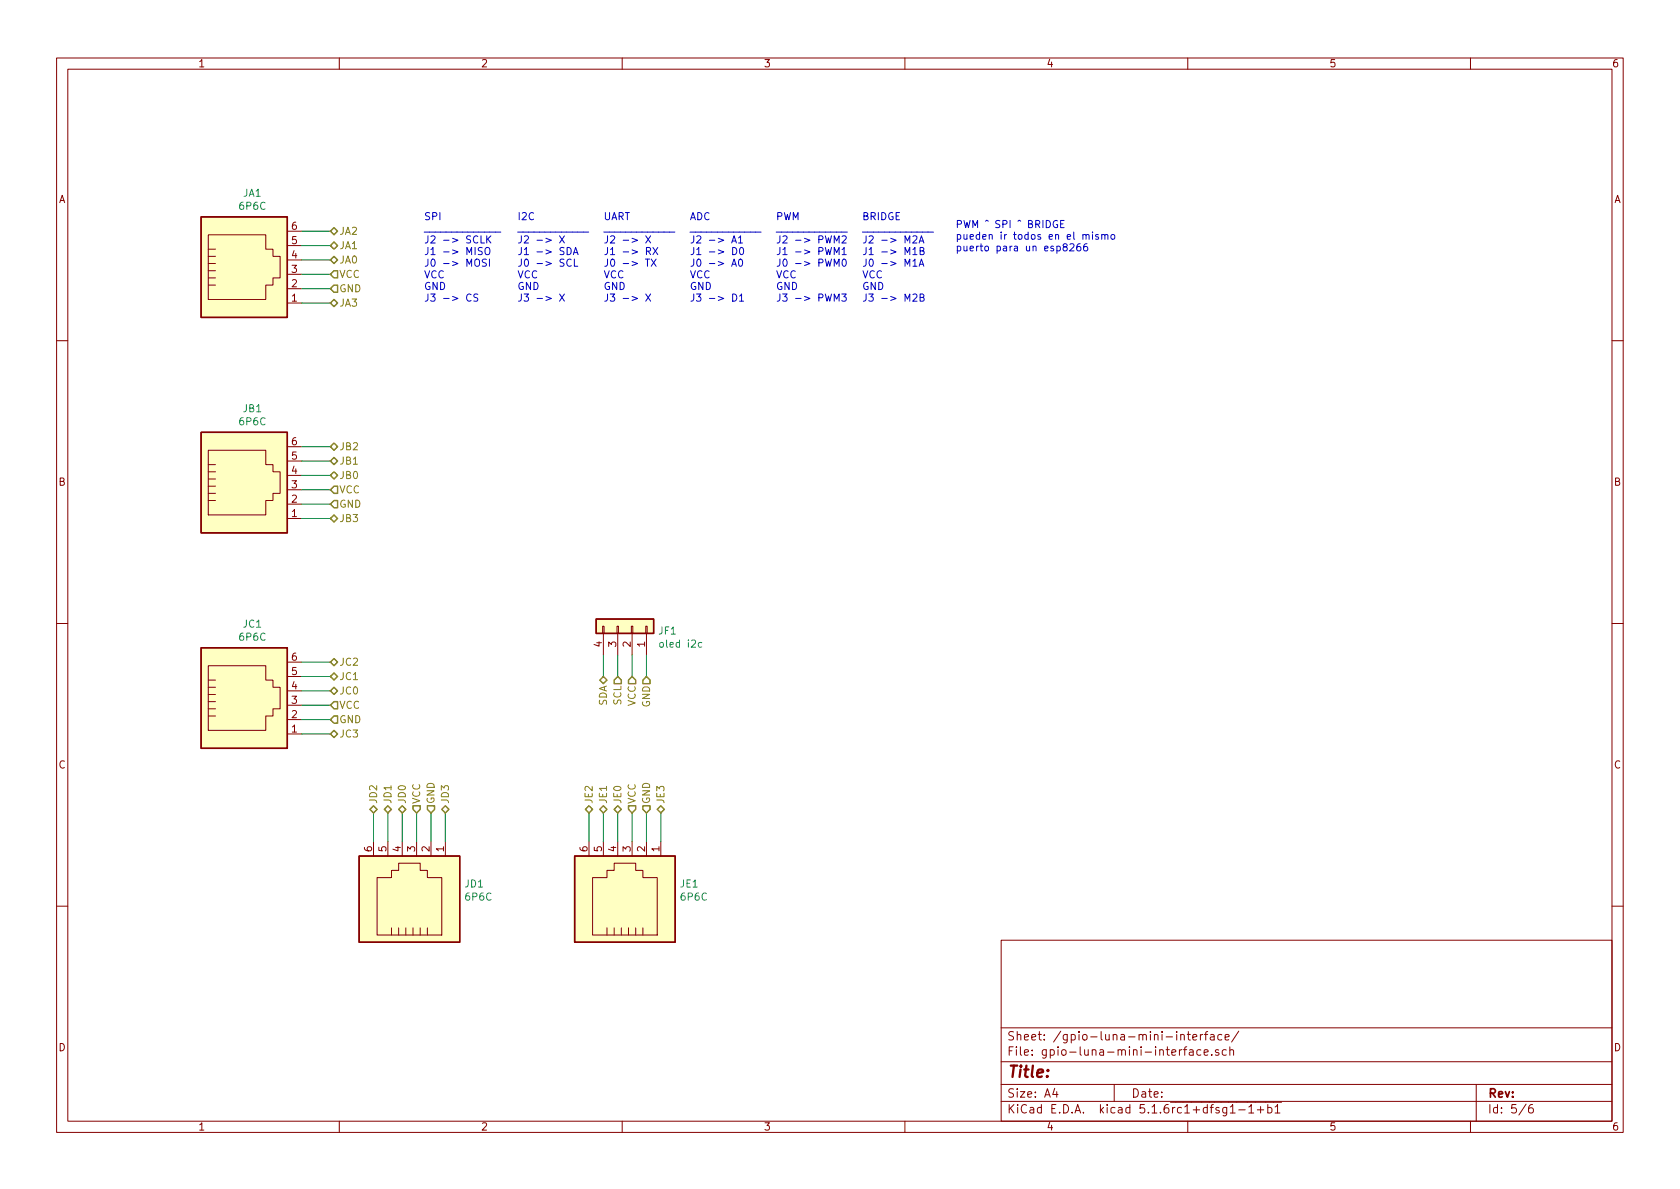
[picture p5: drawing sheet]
<svg xmlns="http://www.w3.org/2000/svg" width="297mm" height="210mm" viewBox="0 0 297 210" stroke-linecap="round" stroke-linejoin="round" font-family="sans-serif">
<g fill="none" stroke="#840000" stroke-width=".18">
<path d="M10 10.3h277v189.9h-277zM12 12.2h273v186.1h-273zM60 10.3v1.9M110 10.3v1.9M160 10.3v1.9M210 10.3v1.9M260 10.3v1.9M36.8 50.4h1.3M36.8 49.1h1.3M36.8 47.9h1.3M36.8 46.6h1.3M36.8 45.3h1.3"/>
<path d="M36.8 44.1h1.3M36.8 41.5h10.2v2.6h1.3v1.2h1.2v3.8h-1.2v1.3h-1.3v2.6h-10.2zM50.8 53.6h2.5M50.8 51h2.5M50.8 48.5h2.5M50.8 46h2.5M50.8 43.4h2.5M50.8 40.9h2.5M10 60.2h2M36.8 79.6h10.2v2.6h1.3v1.2h1.2v3.8h-1.2v1.3h-1.3v2.6h-10.2zM50.8 79h2.5M285 60.2h2"/>
<path d="M36.8 88.5h1.3M36.8 87.2h1.3M36.8 86h1.3M36.8 84.7h1.3M36.8 83.4h1.3M36.8 82.2h1.3M50.8 91.7h2.5M50.8 89.1h2.5M50.8 86.6h2.5M50.8 84.1h2.5M50.8 81.5h2.5M10 110.3h2"/>
<path d="M36.8 117.7h10.2v2.6h1.3v1.2h1.2v3.8h-1.2v1.3h-1.3v2.6h-10.2zM50.8 119.6h2.5M50.8 117.1h2.5M106.6 110.7h.2v1.3h-.2zM106.7 112v3.8M109.1 110.7h.2v1.3h-.2zM109.2 112v3.8M111.6 110.7h.3v1.3h-.3zM111.8 112v3.8M114.2 110.7h.2v1.3h-.2zM114.3 112v3.8M285 110.3h2"/>
<path d="M36.8 126.6h1.3M36.8 125.3h1.3M36.8 124.1h1.3M36.8 122.8h1.3M36.8 121.5h1.3M36.8 120.3h1.3M50.8 129.8h2.5M50.8 127.2h2.5M50.8 124.7h2.5M50.8 122.2h2.5M66 148.8v2.6M66.7 155.2h2.5v-1.3h1.3v-1.3h3.8v1.3h1.3v1.3h2.5v10.1h-11.4z"/>
<path d="M68.6 148.8v2.6M71.1 148.8v2.6M73.7 148.8v2.6M76.2 148.8v2.6M78.7 148.8v2.6M104.1 148.8v2.6M104.8 155.2h2.5v-1.3h1.3v-1.3h3.8v1.3h1.3v1.3h2.5v10.1h-11.4zM106.7 148.8v2.6M109.2 148.8v2.6M111.8 148.8v2.6M114.3 148.8v2.6M116.8 148.8v2.6"/>
<path d="M10 160.2h2M69.2 164.1v1.2M70.5 164.1v1.2M71.8 164.1v1.2M73 164.1v1.2M74.3 164.1v1.2M75.6 164.1v1.2M107.3 164.1v1.2M108.6 164.1v1.2M109.9 164.1v1.2M111.1 164.1v1.2M112.4 164.1v1.2"/>
<path d="M113.7 164.1v1.2M177 166.3h108v32h-108zM285 160.2h2M60 198.3v1.9M110 198.3v1.9M160 198.3v1.9M177 194.8h108M177 191.8h108M177 187.8h108M177 181.8h108M186.5 192.5l-.4 1h1M186.8 193v1"/>
<path d="M197 191.8v3M208.8 183.1v-.1a.37 .37 0 0 1 .6 .1v.8M208.8 182.9v1M209 185.6l-.5 .3M209.2 185.6h.6M209.8 185.1l-.3 .2v1.3M209.9 182.9h.6M210 198.3v1.9M210.1 182.4v1.3l.4 .2M210.3 185.7h.6l.1 .9M210.9 183.4l.7-.1-.1-.3-.4-.1-.2 .2 .1 .7h.5M211 186h-.5l-.2 .3v.2l.2 .1 .5-.1"/>
<path d="M212.2 182.9v1M212.3 185.7l-.4-.1-.3 .3 .1 .6 .2 .1 .4-.1M212.7 182.9l-.5 .3M212.9 186.1l.7-.1-.1-.3-.4-.1-.2 .2 .1 .7h.5M213 182.9h.5M213.5 182.4l-.3 .2v1.3M214 183h.6l.1 .9M214.2 186.5v.1M214.7 183.3l-.5 .1a.29 .29 0 0 0-.2 .2 .29 .29 0 0 0 .2 .3l.5-.1M215.5 185.7a.37 .37 0 0 0-.6 .1l.1 .2 .5 .2v.1l-.2 .3-.4-.1M215.9 194.9h10.7M216 183l-.4-.1-.3 .3 .1 .6 .2 .1 .4-.1"/>
<path d="M216.6 183.4l.7-.1-.1-.3-.4-.1-.2 .2 .1 .7h.5M216.8 185.7l-.4-.1-.3 .3 .1 .6 .2 .1 .4-.1M216.9 195.8v1.2l-.3 .3h-.3M216.9 195.9l-.4-.1-.3 .3 .1 .6h.6M217.4 185.7h.1a.37 .37 0 0 1 .6 .1v.8M217.4 185.1v1.5M217.5 195.8l.5-.5v1.5M217.5 196.8h.9M219 196.3h1.2M219 182.3l-1.2 2M220.8 195.8l.4-.5v1.5M220.8 196.8h.9"/>
<path d="M222.3 196.3h1.1M222.9 195.7v1.1M224.2 195.9l.4-.1 .3 .3-.1 .6-.2 .1-.4-.1M224.2 195.3v1.5M225.5 195.8l.4-.5v1.5M225.5 196.8h.8M260 198.3v1.9M261 191.8v6.5M269.8 195.2l-1.2 2M271 195.3a.62 .62 0 0 0-.7 .7v.7l.3 .1 .4-.1 .1-.5-.1-.2-.4-.1-.3 .3"/>
</g>
<g fill="#ffffc2" stroke="#ffffc2" stroke-width=".18">
<path d="M101.6 151.4h17.8v15.2h-17.8z"/>
<path d="M105.4 109.5h10.2v2.5h-10.2z"/>
<path d="M35.6 38.3h15.2v17.8h-15.2z"/>
<path d="M35.6 76.4h15.2v17.8h-15.2z"/>
<path d="M35.6 114.5h15.2v17.8h-15.2z"/>
<path d="M63.5 151.4h17.8v15.2h-17.8z"/>
</g>
<path d="M35.6 38.3h15.2v17.8h-15.2zM35.6 76.4h15.2v17.8h-15.2zM35.6 114.5h15.2v17.8h-15.2zM105.4 109.5h10.2v2.5h-10.2zM63.5 151.4h17.8v15.2h-17.8zM101.6 151.4h17.8v15.2h-17.8z" fill="none" stroke="#840000" stroke-width=".25"/>
<path d="M124.1 113.7l-.4-.1-.2 .2 .1 .6h.5" fill="none" stroke="#008484" stroke-width=".18"/>
<g fill="none" stroke="#008400" stroke-width=".18">
<path d="M53.3 51h5.1M53.3 48.5h5.1M53.3 46h5.1M53.3 43.4h5.1M53.3 40.9h5.1M53.3 53.6h5.1M53.3 79h5.1M53.3 81.5h5.1M53.3 89.1h5.1M53.3 86.6h5.1M53.3 84.1h5.1M53.3 91.7h5.1"/>
<path d="M53.3 119.6h5.1M53.3 117.1h5.1M106.7 115.8v3.8M109.2 115.8v3.8M111.8 115.8v3.8M114.3 115.8v3.8M53.3 127.2h5.1M53.3 124.7h5.1M53.3 122.2h5.1M53.3 129.8h5.1M66 143.8v5M68.6 143.8v5"/>
<path d="M71.1 143.8v5M73.7 143.8v5M76.2 143.8v5M78.7 143.8v5M104.1 143.8v5M106.7 143.8v5M109.2 143.8v5M111.8 143.8v5M114.3 143.8v5M116.8 143.8v5"/>
</g>
<g fill="none" stroke="#848400" stroke-width=".25">
<path d="M58.4 53.6l.7-.6 .6 .6-.6 .6zM58.4 46l.7-.7 .6 .7-.6 .6zM58.4 40.9l.7-.6 .6 .6-.6 .6zM59.1 50.4h.6v1.3h-.6l-.7-.7zM59.1 47.9h.6v1.2h-.6l-.7-.6zM59.1 42.8l.6 .6-.6 .7-.7-.7zM58.4 79l.7-.6 .6 .6-.6 .6zM58.4 81.5l.7-.6 .6 .6-.6 .7zM58.4 84.1l.7-.7 .6 .7-.6 .6zM59.1 91.1l.6 .6-.6 .6-.7-.6zM59.1 86h.6v1.2h-.6l-.7-.6zM59.1 88.5h.6v1.3h-.6l-.7-.7z"/>
<path d="M58.4 117.1l.7-.6 .6 .6-.6 .6zM58.4 119.6l.7-.6 .6 .6-.6 .7zM109.2 119.6l.7 .7v.6h-1.3v-.6zM111.8 119.6l.6 .7v.6h-1.3v-.6zM114.3 119.6l.6 .7v.6h-1.2v-.6zM58.4 122.2l.7-.7 .6 .7-.6 .6zM58.4 129.8l.7-.6 .6 .6-.6 .6zM59.1 124.1h.6v1.2h-.6l-.7-.6zM59.1 126.6h.6v1.3h-.6l-.7-.7zM106 120.3l.7-.7 .6 .7-.6 .6zM65.4 143.1l.6-.6 .7 .6-.7 .7zM67.9 143.1l.7-.6 .6 .6-.6 .7z"/>
<path d="M70.5 143.1l.6-.6 .7 .6-.7 .7zM73 142.5h1.3v.6l-.6 .7-.7-.7zM75.6 142.5h1.2v.6l-.6 .7-.6-.7zM78.1 143.1l.6-.6 .7 .6-.7 .7zM103.5 143.1l.6-.6 .7 .6-.7 .7zM106 143.1l.7-.6 .6 .6-.6 .7zM108.6 143.1l.6-.6 .7 .6-.7 .7zM111.1 142.5h1.3v.6l-.6 .7-.7-.7zM113.7 142.5h1.2v.6l-.6 .7-.6-.7zM116.2 143.1l.6-.6 .7 .6-.7 .7z"/>
</g>
<g fill="none" stroke="#0000c2" stroke-width=".18">
<path d="M186.9 39.1a.59 .59 0 0 0-.7 .5 .59 .59 0 0 0 .7 .6l.1-.5h-.2M187.5 39.6h.5M188.1 39h-.6v1.3h.6M83.3 52.1a.6 .6 0 0 0-.9 .4 .6 .6 0 0 0 .6 .8l.3-.2M84 46a.45 .45 0 0 1 .7 0 .88 .88 0 0 1-.2 1.1l-.4-.1a1.07 1.07 0 0 1-.1-1zM84.5 52.1l-.5-.1-.2 .1v.4l.6 .2 .1 .3-.2 .3-.5-.1M85 41.7v1.3h.6M85.3 43.8h-.5l-.2 .1 .1 .4 .5 .2 .1 .3-.3 .2h-.4M85.8 43.9l.3-.1a.45 .45 0 0 1 .5 .4v.4l-.2 .4h-.5a1 1 0 0 1-.1-1.1zM86 45.9l-.5-.1-.2 .1v.3l.1 .2 .5 .2 .1 .3-.2 .2-.5-.1M86.1 41.7v1.3M86.2 42.3l.6 .7"/>
<path d="M86.5 45.8v1.3M86.8 41.7l-.7 .7M98.9 41.7l.9 1.3M98.9 52l.9 1.3M99.8 41.7l-.9 1.3M99.8 52l-.9 1.3M100.3 43.8a.64 .64 0 0 1 .7 .6 .64 .64 0 0 1-.7 .6zM101 45.9a.6 .6 0 0 0-.8 .5 .6 .6 0 0 0 .6 .7l.2-.1M101.4 45l.4-1.2 .4 1.2M101.5 44.7h.6M101.5 45.8v1.3h.7M114.1 45.8h.8"/>
<path d="M114.2 41.7l.8 1.3M114.2 52l.8 1.3M114.3 44.4h.6l.1-.2v-.3l-.2-.1h-.5v1.2M114.5 45.8v1.3M114.6 44.4l.4 .6M115 41.7l-.8 1.3M115 52l-.8 1.3M115.1 45.8l.9 1.3M115.4 43.8l.9 1.2M116 45.8l-.9 1.3M116.3 43.8l-.9 1.2M129.4 43l.4-1.3 .4 1.3"/>
<path d="M129.4 47.1l.4-1.3 .4 1.3M129.5 42.6h.6M129.5 46.7h.6M129.5 43.8a.64 .64 0 0 1 .8 .6 .64 .64 0 0 1-.8 .6zM129.5 52a.64 .64 0 0 1 .8 .6 .64 .64 0 0 1-.8 .7zM130.6 42.1l.3-.4v1.3M130.6 43h.7M130.7 45.9l.2-.1a.69 .69 0 0 1 .4 .7 .69 .69 0 0 1-.4 .6l-.2-.1-.1-.4zM130.8 52.3l.3-.3v1.3M130.8 53.3h.7M130.9 43.9l.2-.1a.69 .69 0 0 1 .4 .6 .69 .69 0 0 1-.4 .6l-.3-.2v-.3zM147.5 43v-1.3l.4 .9 .5-.9v1.3"/>
<path d="M147.5 45v-1.2l.4 .9 .5-.9v1.2M147.5 47.1v-1.3l.4 .9 .5-.9v1.3M147.5 53.3v-1.3l.4 .9 .5-.9v1.3M148.8 52h.8l-.4 .5 .4 .1v.4l-.2 .3-.6-.2M148.9 41.8l.5-.1 .2 .4-.8 .9h.8M148.9 44.1l.4-.3v1.2M148.9 45h.7M149 45.9l.2-.1a.67 .67 0 0 1 .4 .7 .67 .67 0 0 1-.4 .6l-.3-.2v-.3zM161.4 41.8l.5-.1 .2 .4v.2l-.7 .7h.7M161.4 44.1l.4-.3v1.2M161.4 46.2l.4-.4v1.3M161.4 52.1l.5-.1 .2 .3v.2l-.7 .8h.7"/>
<path d="M161.4 45h.7M161.4 47.1h.7M162.5 43l.4-1.3 .4 1.3M162.5 47.1l.4-1.3 .4 1.3M162.6 42.6h.6M162.6 46.7h.6M162.7 44.4l.5-.1 .1-.2v-.2l-.6-.1v1.2h.5l.1-.1 .1-.3-.3-.2M162.7 52.6l.5-.1 .1-.2v-.2l-.6-.1v1.3h.5l.1-.2 .1-.3-.3-.2M188.2 43.7l-.2-.3 .2-.3h.2l.3 .3-.1 .1-.5 .2-.1 .2v.2l.2 .3 .4-.1 .1-.2v-.2l-.3-.2M189.2 43.2l.5-.1 .2 .4-.1 .2-.7 .7h.8M191 43.1h-.2a.79 .79 0 0 0-.2 1.3l.5-.2v-.5l-.5-.1-.2 .2M191.5 41.6l.1-.1h.3l.1 .8"/>
<path d="M192 41.7l.2-.2h.3l.1 .8M192.2 43.1l-.4 .1-.2 .5v.5l.2 .2 .4-.1 .1-.2-.1-.4-.4-.1-.2 .2M193.2 41v.2M193.2 41.5v.8M194.2 41.5h-.3l-.2 .2 .1 .1 .4 .2v.3h-.5M194.8 41.6l.2-.1h.3l.1 .8M194.8 41.5v.8M195.4 41.7l.1-.2h.3l.1 .8M196.5 41.5h.3l.3 .2-.1 .6h-.3l-.3-.2z"/>
</g>
<text font-size="2.8" fill="#840000" x="178" y="190.5">Title:</text>
<g font-size="2.1" fill="#840000">
<text x="178" y="184">Sheet: /gpio-luna-mini-interface/</text>
<text x="178" y="186.7">File: gpio-luna-mini-interface.sch</text>
<text x="178" y="196.9">KiCad E.D.A. kicad 5.1.6rc1+dfsg1-1+b1</text>
<text x="178" y="194.1">Size: A4</text>
<text x="200" y="194.1">Date:</text>
<text x="263" y="194.1">Rev:</text>
<text x="263" y="196.9">Id: 5/6</text>
</g>
<g font-size="1.8" fill="#840000">
<text x="35" y="11.9">1</text>
<text x="85" y="11.9">2</text>
<text x="135" y="11.9">3</text>
<text x="185" y="11.9">4</text>
<text x="235" y="11.9">5</text>
<text x="285" y="11.9">6</text>
<text x="10.4" y="35.9">A</text>
<text x="285.4" y="35.9">A</text>
<text x="51.6" y="40.6">6</text>
<text x="51.6" y="45.7">4</text>
<text x="51.6" y="43.2">5</text>
<text x="51.6" y="53.3">1</text>
<text x="51.6" y="50.8">2</text>
<text x="51.6" y="48.3">3</text>
<text x="51.6" y="83.8">4</text>
<text x="51.6" y="81.3">5</text>
<text x="51.6" y="78.7">6</text>
<text x="10.4" y="85.9">B</text>
<text x="51.6" y="88.9">2</text>
<text x="51.6" y="86.4">3</text>
<text x="285.4" y="85.9">B</text>
<text x="51.6" y="91.4">1</text>
<text x="51.6" y="119.4">5</text>
<text x="51.6" y="116.8">6</text>
<text x="106.4" y="114.4" transform="rotate(-90 106.4 114.4)">4</text>
<text x="109" y="114.4" transform="rotate(-90 109 114.4)">3</text>
<text x="111.5" y="114.4" transform="rotate(-90 111.5 114.4)">2</text>
<text x="114" y="114.4" transform="rotate(-90 114 114.4)">1</text>
<text x="51.6" y="124.5">3</text>
<text x="51.6" y="121.9">4</text>
<text x="51.6" y="129.5">1</text>
<text x="51.6" y="127">2</text>
<text x="10.4" y="135.9">C</text>
<text x="285.4" y="135.9">C</text>
<text x="65.8" y="150.6" transform="rotate(-90 65.8 150.6)">6</text>
<text x="68.3" y="150.6" transform="rotate(-90 68.3 150.6)">5</text>
<text x="70.9" y="150.6" transform="rotate(-90 70.9 150.6)">4</text>
<text x="73.4" y="150.6" transform="rotate(-90 73.4 150.6)">3</text>
<text x="75.9" y="150.6" transform="rotate(-90 75.9 150.6)">2</text>
<text x="78.5" y="150.6" transform="rotate(-90 78.5 150.6)">1</text>
<text x="103.9" y="150.6" transform="rotate(-90 103.9 150.6)">6</text>
<text x="106.4" y="150.6" transform="rotate(-90 106.4 150.6)">5</text>
<text x="109" y="150.6" transform="rotate(-90 109 150.6)">4</text>
<text x="111.5" y="150.6" transform="rotate(-90 111.5 150.6)">3</text>
<text x="114" y="150.6" transform="rotate(-90 114 150.6)">2</text>
<text x="116.6" y="150.6" transform="rotate(-90 116.6 150.6)">1</text>
<text x="10.4" y="185.9">D</text>
<text x="285.4" y="185.9">D</text>
<text x="35" y="199.9">1</text>
<text x="85" y="199.9">2</text>
<text x="135" y="199.9">3</text>
<text x="185" y="199.9">4</text>
<text x="235" y="199.9">5</text>
<text x="285" y="199.9">6</text>
</g>
<g font-size="1.8" fill="#008484">
<text x="43" y="34.8">JA1</text>
<text x="42.4" y="37.1">6P6C</text>
<text x="42.4" y="75.2">6P6C</text>
<text x="43" y="72.9">JB1</text>
<text x="42.4" y="113.3">6P6C</text>
<text x="43" y="111">JC1</text>
<text x="116.5" y="112.2">JF1</text>
<text x="117.1" y="114.5">oled i2c</text>
<text x="82.2" y="156.9">JD1</text>
<text x="82.4" y="159.3">6P6C</text>
<text x="120.3" y="156.9">JE1</text>
<text x="120.5" y="159.3">6P6C</text>
</g>
<g font-size="1.8" fill="#848400">
<text x="59.9" y="41.5">JA2</text>
<text x="59.9" y="46.6">JA0</text>
<text x="59.9" y="44.1">JA1</text>
<text x="59.9" y="51.7">GND</text>
<text x="59.9" y="49.1">VCC</text>
<text x="59.9" y="54.2">JA3</text>
<text x="59.9" y="79.6">JB2</text>
<text x="59.9" y="82.2">JB1</text>
<text x="59.9" y="84.7">JB0</text>
<text x="59.9" y="87.2">VCC</text>
<text x="59.9" y="89.8">GND</text>
<text x="59.9" y="92.3">JB3</text>
<text x="59.9" y="117.7">JC2</text>
<text x="59.9" y="120.3">JC1</text>
<text x="59.9" y="122.8">JC0</text>
<text x="59.9" y="125.3">VCC</text>
<text x="107.3" y="124.9" transform="rotate(-90 107.3 124.9)">SDA</text>
<text x="109.9" y="124.7" transform="rotate(-90 109.9 124.7)">SCL</text>
<text x="112.4" y="124.9" transform="rotate(-90 112.4 124.9)">VCC</text>
<text x="114.9" y="125.1" transform="rotate(-90 114.9 125.1)">GND</text>
<text x="59.9" y="130.4">JC3</text>
<text x="59.9" y="127.9">GND</text>
<text x="66.7" y="142.2" transform="rotate(-90 66.7 142.2)">JD2</text>
<text x="69.2" y="142.2" transform="rotate(-90 69.2 142.2)">JD1</text>
<text x="71.8" y="142.2" transform="rotate(-90 71.8 142.2)">JD0</text>
<text x="74.3" y="142.2" transform="rotate(-90 74.3 142.2)">VCC</text>
<text x="76.8" y="142.2" transform="rotate(-90 76.8 142.2)">GND</text>
<text x="79.4" y="142.2" transform="rotate(-90 79.4 142.2)">JD3</text>
<text x="104.8" y="142.2" transform="rotate(-90 104.8 142.2)">JE2</text>
<text x="107.3" y="142.2" transform="rotate(-90 107.3 142.2)">JE1</text>
<text x="109.9" y="142.2" transform="rotate(-90 109.9 142.2)">JE0</text>
<text x="112.4" y="142.2" transform="rotate(-90 112.4 142.2)">VCC</text>
<text x="114.9" y="142.2" transform="rotate(-90 114.9 142.2)">GND</text>
<text x="117.5" y="142.2" transform="rotate(-90 117.5 142.2)">JE3</text>
</g>
<g font-size="1.8" fill="#0000c2">
<text x="74.9" y="38.9">SPI</text>
<text x="74.9" y="41">______________</text>
<text x="91.4" y="38.9">I2C</text>
<text x="91.4" y="41">_____________</text>
<text x="106.7" y="38.9">UART</text>
<text x="106.7" y="41">_____________</text>
<text x="121.9" y="38.9">ADC</text>
<text x="121.9" y="41">_____________</text>
<text x="137.2" y="38.9">PWM</text>
<text x="137.2" y="41">_____________</text>
<text x="152.4" y="38.9">BRIDGE</text>
<text x="152.4" y="41">_____________</text>
<text x="168.9" y="40.3">PWM ^ SPI ^ BRIDGE</text>
<text x="74.9" y="43">J2 -&gt; SCLK</text>
<text x="74.9" y="45.1">J1 -&gt; MISO</text>
<text x="74.9" y="47.2">J0 -&gt; MOSI</text>
<text x="91.4" y="43">J2 -&gt; X</text>
<text x="91.4" y="45.1">J1 -&gt; SDA</text>
<text x="91.4" y="47.2">J0 -&gt; SCL</text>
<text x="106.7" y="43">J2 -&gt; X</text>
<text x="106.7" y="45.1">J1 -&gt; RX</text>
<text x="106.7" y="47.2">J0 -&gt; TX</text>
<text x="121.9" y="43">J2 -&gt; A1</text>
<text x="121.9" y="45.1">J1 -&gt; D0</text>
<text x="121.9" y="47.2">J0 -&gt; A0</text>
<text x="137.2" y="43">J2 -&gt; PWM2</text>
<text x="137.2" y="45.1">J1 -&gt; PWM1</text>
<text x="137.2" y="47.2">J0 -&gt; PWM0</text>
<text x="152.4" y="43">J2 -&gt; M2A</text>
<text x="152.4" y="45.1">J1 -&gt; M1B</text>
<text x="152.4" y="47.2">J0 -&gt; M1A</text>
<text x="168.9" y="42.4">pueden ir todos en el mismo</text>
<text x="168.9" y="44.4">puerto para un esp8266</text>
<text x="74.9" y="49.2">VCC</text>
<text x="74.9" y="51.3">GND</text>
<text x="74.9" y="53.3">J3 -&gt; CS</text>
<text x="91.4" y="49.2">VCC</text>
<text x="91.4" y="51.3">GND</text>
<text x="91.4" y="53.3">J3 -&gt; X</text>
<text x="106.7" y="49.2">VCC</text>
<text x="106.7" y="51.3">GND</text>
<text x="106.7" y="53.3">J3 -&gt; X</text>
<text x="121.9" y="49.2">VCC</text>
<text x="121.9" y="51.3">GND</text>
<text x="121.9" y="53.3">J3 -&gt; D1</text>
<text x="137.2" y="49.2">VCC</text>
<text x="137.2" y="51.3">GND</text>
<text x="137.2" y="53.3">J3 -&gt; PWM3</text>
<text x="152.4" y="49.2">VCC</text>
<text x="152.4" y="51.3">GND</text>
<text x="152.4" y="53.3">J3 -&gt; M2B</text>
</g>
</svg>
